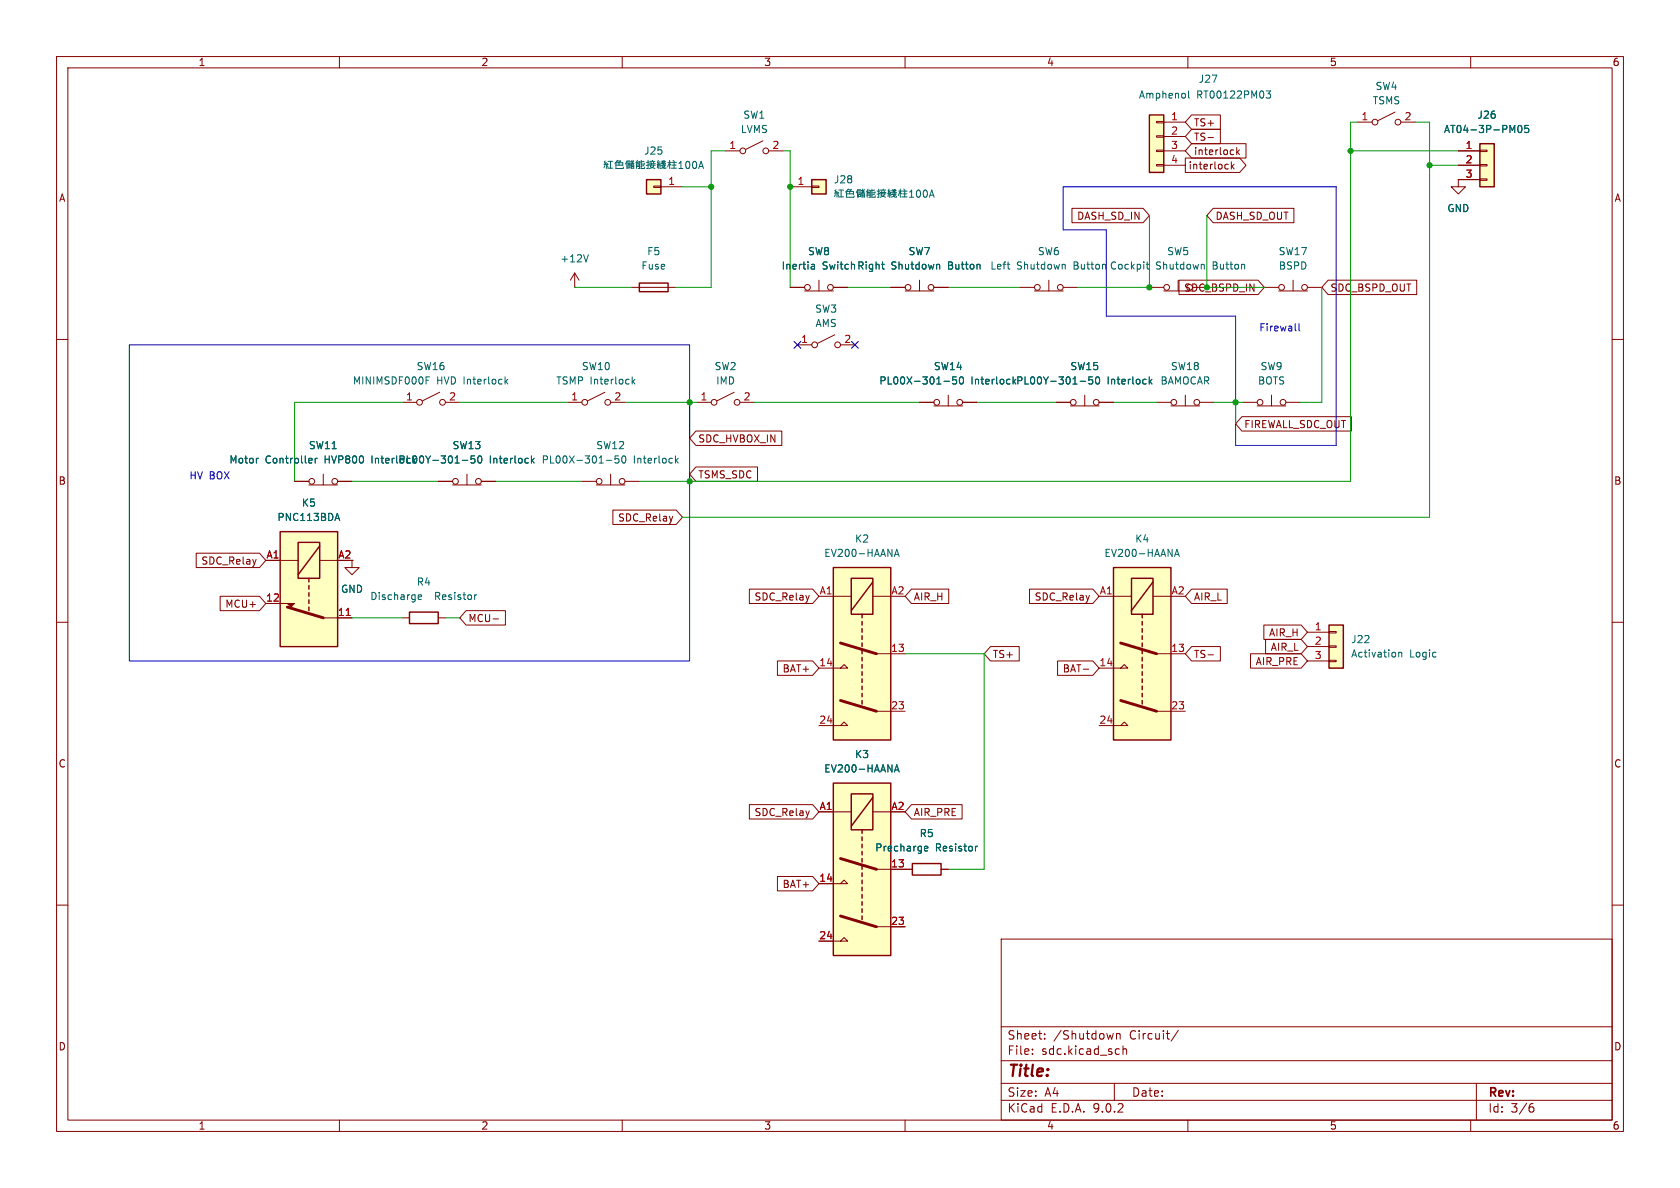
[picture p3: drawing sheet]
<svg xmlns="http://www.w3.org/2000/svg" width="297mm" height="210mm" viewBox="0 0 297 210" stroke-linecap="round" stroke-linejoin="round" font-family="sans-serif">
<g fill="none" stroke="#840000" stroke-width=".18">
<path d="M10 10h277v190h-277zM12 12h273v186h-273zM60 10v2M110 10v2M160 10v2M210 10v2M260 10v2M180.3 50.8h2.6M182.9 51.4h5.1M185.4 49.5v1.9M188 50.8h2.5M10 60h2"/>
<path d="M285 60h2M10 110h2M285 110h2M10 160h2M177 166h108v32h-108zM285 160h2M60 198v2M110 198v2M160 198v2M177 194.5h108M177 191.5h108M177 187.5h108"/>
<path d="M177 181.5h108M182.5 186.3v.1M182.5 185.5v.1M184.7 183.6v.1M184.7 182.8v.1M196.8 182.7l-.3 1M197 191.5v3M197.4 182.7v1M197.4 182.8l.2-.1 .4 .1v.9M197.7 185.4l.2 .1M197.9 186.3l-.2 .1M198.5 184.9v1.5"/>
<path d="M198.5 185.5l.2-.1 .4 .1 .1 .9M208.3 182.1l-1.3 2M210 198v2M260 198v2M261 191.5v6.5M270.6 195.7h.4l.2 .3-.1 .5-.5 .1M271 195.1l-.4 .1"/>
<circle cx="183.4" cy="50.8" r=".51"/>
<circle cx="187.5" cy="50.8" r=".51"/>
</g>
<path d="M178 46.7h.5M178.4 47.6h.1M188 46.7l.3 .2v.7" fill="none" stroke="#006464" stroke-width=".18"/>
<path d="M114.3 31.8h2.5v2.5h-2.5z" fill="#ffffc2"/>
<path d="M114.3 31.8h2.5v2.5h-2.5zM113 50h5.1v1.6h-5.1z" fill="none" stroke="#840000" stroke-width=".25"/>
<g fill="none" stroke="#840000" stroke-width=".18">
<path d="M115.6 32.9h1.2v.2h-1.2zM116.8 33h3.8M257.8 31.8v1.2h1.3l-1.3 1.3-1.3-1.3h1.3M257.8 31.8h.1M101.6 50.8h.1M101.6 48.3l-.8 1.2M101.6 48.3l.8 1.2M101.6 48.3v2.5M111.8 50.8h7.6M186.7 71.1h2.5M189.2 71.8h5.1M191.8 69.9v1.9"/>
<path d="M194.3 71.1h2.5M52.1 85.1h2.5M54.6 85.7h5.1M57.1 83.8v1.9M59.7 85.1h2.5M62.2 99.1v1.2h1.3l-1.3 1.3-1.2-1.3h1.2"/>
<circle cx="189.7" cy="71.1" r=".51"/>
<circle cx="193.8" cy="71.1" r=".51"/>
<circle cx="55.1" cy="85.1" r=".51"/>
<circle cx="59.2" cy="85.1" r=".51"/>
</g>
<g fill="none" stroke="#006464" stroke-width=".18">
<path d="M106.9 29.3l-.1 .4M107 28.5l-.2 .1 .3 .3M107.2 29.1v.7M107.2 28.8l-.4 .3M107.3 28.9l.2 .2h-.7M107.4 29.3l.1 .2M107.4 29.7h.9M107.5 28.5h.8M107.9 28.5v1.2M108.9 29.2h1.2M109.1 28.5h.6l-.3 .3v.4M109.2 28.3l-.5 .6"/>
<path d="M110.1 29.3v-.5h-1.2v1h1.3v-.3M110.8 28.6v1.2M110.9 28.4l-.3 .6M110.9 28.6h.5M111 29.1h.4M111 28.5h.4M111 29.7h.4v-.4h-.4v.5M111 28.9h.4M111.5 28.9h.6M111.5 28.6h.4M111.6 29.7h.4M111.6 29.8v-.6h.4v.6"/>
<path d="M111.6 29.4h.4M111.7 28.3v.6M111.9 28.8l-.5 .4M111.9 29l.1 .1M112 28.4l-.2 .5M112.4 28.8l.7-.2v.2M112.5 29.2h.6M112.5 29.8v-.9h.6v.9h-.3M112.5 29.4h.6M112.7 28.3l-.2 .4M112.9 28.5l.2 .1M113.4 28.3v.7"/>
<path d="M113.4 29.1v.7M113.8 28.5l-.5 .1M113.8 29.2l-.5 .2M113.9 28.8v.2h-.6M114 29.5l-.1 .3h-.6M114.3 28.7h.5M114.6 28.3v1.5h-.3M114.8 29.1l-.5 .1M114.8 29.2h1M114.8 28.9h1M114.9 28.5h.9M115.1 28.6v.2"/>
<path d="M115.2 28.9l-.2 .6 .8 .3M115.4 28.3v.2M115.5 28.6v.2M115.6 29.2l-.2 .4-.6 .2M116.1 29.1h.6M116.2 28.6l.2 .3-.2 .2M116.3 29.2l-.1 .5M116.4 28.3l-.1 .4M116.4 29.1v.7M116.6 28.6l-.2 .2M116.6 28.9l.1 .3M116.7 29.2v.3"/>
<path d="M116.8 28.6h.7l-.3 .3h-.4M116.8 29.3h.7M117.1 29.1l.3 .6 .2 .1M117.1 28.4l.1 .4 .4 .2M117.1 28.6h.6M117.2 29.1h.3M117.3 28.4l.2 .1M117.4 29.2h.3M117.5 29.4l-.1 .1-.7 .3M117.7 28.9v.1M117.7 29.6v.2M118.1 28.7h.5"/>
<path d="M118.4 28.9l.2 .3M118.4 28.3v1.5M118.4 28.7l-.4 .8M118.6 29.7h1M118.7 28.7h.9M118.8 29.2h.7M119 28.3l.2 .3M119.2 28.7v1M120 29.8h.7M120 28.9l.4-.4v1.3M121.4 28.6l.1-.1a.68 .68 0 0 1 .5 .7 .68 .68 0 0 1-.5 .6 .84 .84 0 0 1-.1-1.2zM122.6 28.6l.1-.1a.68 .68 0 0 1 .5 .7 .68 .68 0 0 1-.5 .6l-.1-.1-.2-.4z"/>
<path d="M123.5 29.8l.4-1.3 .5 1.3M123.6 29.4h.6M104 45l-.4 1.3M191 67.4h.9M193.1 66.6h-.6v.6l.1-.1 .5 .1 .1 .1-.1 .5-.2 .1-.4-.1M193.9 66.7l.1-.1a.68 .68 0 0 1 .4 .7 .68 .68 0 0 1-.4 .6 .84 .84 0 0 1-.1-1.2zM203.2 66.6v1.3M203.3 67.4l.4 .5M203.7 67l-.5 .5M45.6 81h.1M55.1 81.1l.1 .2-.6 .1M55.7 81v.9"/>
<path d="M56.1 81l-.4 .3"/>
</g>
<path d="M49.5 94h10.2v20.3h-10.2z" fill="#ffffc2"/>
<path d="M49.5 94h10.2v20.3h-10.2zM52.7 95.9h3.8v6.3h-3.8zM56.5 96.5l-3.8 5.1M54.6 102.2v.7M54.6 103.5v.6M54.6 104.8v.6M54.6 106v.7M54.6 107.3v.7" fill="none" stroke="#840000" stroke-width=".25"/>
<g fill="none" stroke="#840000" stroke-width=".18">
<path d="M123.2 71.1h2.5M129.8 69.3l-3.1 1.6M130.8 71.1h2.5M47 99.1h5.7M56.5 99.1h3.2M47 106.7h2.5M57.1 109.2h5.1"/>
<circle cx="126.2" cy="71.1" r=".51"/>
<circle cx="130.3" cy="71.1" r=".51"/>
</g>
<path d="M49.5 106.7h2.6l-.7 .6-.6-.6z" fill="#840000" stroke="#840000" stroke-width=".18"/>
<path d="M50.8 107.3l6.3 1.9" fill="none" stroke="#840000" stroke-width=".51"/>
<path d="M61.2 108.8h.7" fill="none" stroke="#a90000" stroke-width=".18"/>
<path d="M59.3 91.7h.6M59.6 90.7l.5 1.3" fill="none" stroke="#006464" stroke-width=".18"/>
<path d="M147.3 138.4h10.2v30.5h-10.2z" fill="#ffffc2"/>
<g fill="none" stroke="#840000" stroke-width=".25">
<path d="M147.3 138.4h10.2v30.5h-10.2zM150.5 140.3h3.8v6.4h-3.8zM152.4 146.7v.6M152.4 148v.6M152.4 149.2v.7M152.4 150.5v.6M152.4 151.8v.6M152.4 153v.7M152.4 154.3v.6M152.4 155.6v.6M152.4 156.8v.7M152.4 158.1v.7"/>
<path d="M152.4 159.4v.6M154.3 141l-3.8 5.1M152.4 160.7v.6M152.4 161.9v.7"/>
</g>
<path d="M144.8 156.2h5.1l-.7-.6-.6 .6M144.8 143.5h5.7M154.3 143.5h3.2M154.9 153.7h5.1M144.8 166.4h5.1l-.7-.7-.6 .7M154.9 163.8h5.1" fill="none" stroke="#840000" stroke-width=".18"/>
<path d="M148.6 151.8l6.3 1.9M148.6 161.9l6.3 1.9" fill="none" stroke="#840000" stroke-width=".51"/>
<path d="M158.1 136.5l.4-1.3 .5 1.3M158.2 136.1h.6" fill="none" stroke="#006464" stroke-width=".18"/>
<path d="M261.6 25.4h2.6v7.6h-2.6z" fill="#ffffc2"/>
<path d="M261.6 25.4h2.6v7.6h-2.6zM72.4 108.2h5.1v2h-5.1z" fill="none" stroke="#840000" stroke-width=".25"/>
<g fill="none" stroke="#840000" stroke-width=".18">
<path d="M128.3 26.7h2.5M134.9 24.9l-3.1 1.5M135.9 26.7h2.5M257.8 26.7h3.8M257.8 29.2h3.8M257.8 31.8h3.8M261.6 26.5h1.3v.3h-1.3zM261.6 29.1h1.3v.2h-1.3zM261.6 31.6h1.3v.3h-1.3zM204.5 71.1h2.5M207 71.8h5.1M209.5 69.9v1.9"/>
<path d="M212.1 71.1h2.5M219.7 71.1h2.5M222.2 71.8h5.1M224.8 69.9v1.9M227.3 71.1h2.6M71.1 109.2h1.3M77.5 109.2h1.2"/>
<circle cx="131.3" cy="26.7" r=".51"/>
<circle cx="135.4" cy="26.7" r=".51"/>
<circle cx="207.5" cy="71.1" r=".51"/>
<circle cx="211.6" cy="71.1" r=".51"/>
<circle cx="222.8" cy="71.1" r=".51"/>
<circle cx="226.8" cy="71.1" r=".51"/>
</g>
<path d="M268.5 22.3l.1-.1a.68 .68 0 0 1 .5 .6 .68 .68 0 0 1-.5 .6l-.1-.1-.2-.3zM270.2 22.2h-.6l-.1 .6 .2-.1h.4l.2 .2-.1 .4-.2 .1-.5-.1M73.9 105.6l.6-.2v-.2l-.4-.1-.2 .2 .1 .6h.5M84.3 105.1l-.3 .1" fill="none" stroke="#006464" stroke-width=".18"/>
<path d="M147.3 100.3h10.2v30.5h-10.2z" fill="#ffffc2"/>
<g fill="none" stroke="#840000" stroke-width=".25">
<path d="M147.3 100.3h10.2v30.5h-10.2zM150.5 102.2h3.8v6.4h-3.8zM152.4 108.6v.6M152.4 109.9v.6M152.4 111.1v.7M152.4 112.4v.6M152.4 113.7v.6M152.4 114.9v.7M152.4 116.2v.6M152.4 117.5v.6M152.4 118.7v.7M154.3 102.9l-3.8 5.1"/>
<path d="M152.4 120v.7M152.4 121.3v.6M152.4 122.6v.6M152.4 123.8v.7M161.3 152.7h5.1v2h-5.1z"/>
</g>
<path d="M144.8 118.1h5.1l-.7-.6-.6 .6M144.8 105.4h5.7M154.3 105.4h3.2M154.9 115.6h5.1M144.8 128.3h5.1l-.7-.7-.6 .7M154.9 125.7h5.1M160 153.7h1.3M166.4 153.7h1.2" fill="none" stroke="#840000" stroke-width=".18"/>
<path d="M148.6 113.7l6.3 1.9M148.6 123.8l6.3 1.9" fill="none" stroke="#840000" stroke-width=".51"/>
<path d="M158.1 98.4l.4-1.3 .5 1.3M158.2 98h.6M163.4 150l.6-.1v-.2l-.4-.1-.2 .2 .1 .6h.5M172.8 149.6l-.4 .2" fill="none" stroke="#006464" stroke-width=".18"/>
<path d="M196.8 100.3h10.2v30.5h-10.2z" fill="#ffffc2"/>
<g fill="none" stroke="#840000" stroke-width=".25">
<path d="M196.8 100.3h10.2v30.5h-10.2zM200 102.2h3.8v6.4h-3.8zM201.9 108.6v.6M201.9 109.9v.6M201.9 111.1v.7M201.9 112.4v.6M201.9 113.7v.6M201.9 114.9v.7M201.9 116.2v.6M201.9 117.5v.6M201.9 118.7v.7M203.8 102.9l-3.8 5.1"/>
<path d="M201.9 120v.7M201.9 121.3v.6M201.9 122.6v.6M201.9 123.8v.7"/>
</g>
<g fill="none" stroke="#840000" stroke-width=".18">
<path d="M139.7 50.8h2.5M142.2 51.4h5.1M144.8 49.5v1.9M147.3 50.8h2.6M147.6 59.2l-3.1 1.5M157.5 50.8h2.5M160 51.4h5.1M162.6 49.5v1.9M165.1 50.8h2.5M100.3 71.1h2.6M106.9 69.3l-3 1.6M107.9 71.1h2.6"/>
<path d="M141 61h2.5M148.6 61h2.5M162.6 71.1h2.5M165.1 71.8h5.1M167.6 69.9v1.9M170.2 71.1h2.5M194.3 118.1h5.1l-.6-.6-.7 .6M194.3 105.4h5.7M203.8 105.4h3.2M204.5 115.6h5M194.3 128.3h5.1l-.6-.7-.7 .7M204.5 125.7h5"/>
<circle cx="142.7" cy="50.8" r=".51"/>
<circle cx="146.8" cy="50.8" r=".51"/>
<circle cx="160.5" cy="50.8" r=".51"/>
<circle cx="164.6" cy="50.8" r=".51"/>
<circle cx="103.4" cy="71.1" r=".51"/>
<circle cx="107.4" cy="71.1" r=".51"/>
<circle cx="144" cy="61" r=".51"/>
<circle cx="148.1" cy="61" r=".51"/>
<circle cx="165.6" cy="71.1" r=".51"/>
<circle cx="169.7" cy="71.1" r=".51"/>
</g>
<path d="M198.1 113.7l6.4 1.9M198.1 123.8l6.4 1.9" fill="none" stroke="#840000" stroke-width=".51"/>
<g fill="none" stroke="#006464" stroke-width=".18">
<path d="M143.6 46.7h.2l.2 .2v.7M144 47.5l-.4 .1M144 47l-.4 .1M155.8 46.7h.5M156.1 47.5l.2 .1M165.8 46.7l.3 .2v.7M111.8 66.6v1.3M111.9 67.4l.3 .5M112.2 67l-.4 .5M166.9 67.4h1M169.1 66.6h-.6l-.1 .6 .2-.1 .4 .1 .1 .1v.5l-.2 .1-.5-.1M169.7 66.7l.2-.1a.68 .68 0 0 1 .4 .7 .68 .68 0 0 1-.4 .6l-.2-.1-.1-.4z"/>
<path d="M207.6 98.4l.5-1.3 .4 1.3M207.8 98h.6"/>
</g>
<path d="M143.5 31.8h2.5v2.5h-2.5z" fill="#ffffc2"/>
<path d="M143.5 31.8h2.5v2.5h-2.5z" fill="none" stroke="#840000" stroke-width=".25"/>
<g fill="none" stroke="#840000" stroke-width=".18">
<path d="M139.7 33h3.8M143.5 32.9h1.3v.2h-1.3zM77.5 85.1h2.5M80 85.7h5.1M82.5 83.8v1.9M85.1 85.1h2.5M102.9 85.1h2.5M105.4 85.7h5.1M107.9 83.8v1.9M110.5 85.1h2.5"/>
<circle cx="80.5" cy="85.1" r=".51"/>
<circle cx="84.6" cy="85.1" r=".51"/>
<circle cx="105.9" cy="85.1" r=".51"/>
<circle cx="110" cy="85.1" r=".51"/>
</g>
<g fill="none" stroke="#006464" stroke-width=".18">
<path d="M147.7 34.4l-.1 .3M147.8 33.5l-.2 .2 .3 .3M148 34.1v.8M148 33.8l-.4 .3M148.1 34l.2 .1h-.7M148.2 34.4l.1 .2M148.2 34.8h.9M148.3 33.6h.8M148.7 33.6v1.2M149.7 34.3h1.2M149.9 33.5h.6l-.3 .3v.5M150 33.4l-.5 .6"/>
<path d="M150.9 34.4v-.6h-1.2v1.1h1.2l.1-.3M151.6 33.7v1.2M151.7 33.5l-.3 .6M151.7 33.7h.5M151.8 34.1h.3M151.8 33.5h.3M151.8 34.7h.3v-.3h-.3v.5M151.8 34h.3M152.3 34h.6M152.3 33.7h.3M152.4 34.8h.4M152.4 34.9v-.6h.4v.6"/>
<path d="M152.4 34.5h.4M152.5 33.4v.6M152.6 33.9l-.4 .4M152.6 34.1h.2M152.8 33.5l-.2 .5M153.2 33.8l.6-.1 .1 .1M153.3 34.3h.5M153.3 34.9v-.9h.5v.9h-.2M153.3 34.5h.5M153.5 33.4l-.2 .4M153.7 33.6l.2 .1M154.1 33.4v.7"/>
<path d="M154.1 34.2v.7M154.6 33.6l-.5 .1M154.6 34.3l-.5 .2M154.7 33.9v.2h-.6M154.7 34.6v.3h-.6M155.1 33.8h.4M155.4 33.4v1.5h-.3M155.5 34.2l-.4 .1M155.6 34.3h1M155.6 34h1M155.7 33.6h.9M155.8 33.7l.1 .2"/>
<path d="M156 34l-.2 .6 .8 .3M156.1 33.4v.2M156.3 33.7v.2M156.4 34.3l-.3 .4-.5 .2M156.9 34.2h.6M157 33.7l.2 .3-.2 .1M157 34.3v.4M157.2 33.4l-.2 .4M157.2 34.1v.8M157.3 33.7l-.1 .2M157.4 34l.1 .3M157.5 34.3v.3"/>
<path d="M157.6 33.7h.7l-.3 .3h-.4M157.6 34.4h.7M157.8 34.2l.3 .6 .3 .1M157.8 33.5l.2 .4 .4 .2M157.9 33.7h.5M158 34.1l.3 .1M158.1 33.5h.2M158.2 34.3h.2M158.3 34.4l-.1 .2-.7 .3M158.4 34v.1M158.5 34.7v.2M158.9 33.8h.5"/>
<path d="M159.2 34l.2 .3M159.2 33.4v1.5M159.2 33.8l-.4 .8M159.4 34.8h1M159.5 33.8h.9M159.6 34.3h.7M159.8 33.4l.2 .3M159.9 33.8v1M160.8 34.9h.7M160.8 34l.4-.4v1.3M162.1 33.7l.2-.1a.68 .68 0 0 1 .4 .6 .68 .68 0 0 1-.4 .7l-.2-.2-.1-.3zM163.3 33.7l.2-.1a.68 .68 0 0 1 .5 .6 .68 .68 0 0 1-.5 .7l-.2-.2-.1-.3z"/>
<path d="M164.3 34.9l.4-1.3 .5 1.3M164.4 34.5h.6M81.7 81.4h1M83.9 80.6h-.6l-.1 .6 .2-.1h.5l.1 .2-.1 .4-.2 .2-.5-.2M84.6 80.7l.2-.1a.68 .68 0 0 1 .4 .6 .68 .68 0 0 1-.4 .7l-.2-.2-.1-.3zM93.9 80.6v1.3M94.1 81.4l.3 .5M94.4 81l-.5 .5M107.2 81.4h1M109.4 80.6h-.6l-.1 .6 .2-.1h.4l.1 .2v.4l-.2 .2-.5-.2M110.1 80.7l.1-.1a.68 .68 0 0 1 .5 .6 .68 .68 0 0 1-.5 .7 .84 .84 0 0 1-.1-1.2zM119.4 80.6v1.3"/>
<path d="M119.5 81.4l.4 .5M119.9 81l-.5 .5"/>
</g>
<path d="M234.9 110.5h2.6v7.6h-2.6z" fill="#ffffc2"/>
<path d="M234.9 110.5h2.6v7.6h-2.6z" fill="none" stroke="#840000" stroke-width=".25"/>
<path d="M231.1 111.8h3.8M231.1 114.3h3.8M231.1 116.8h3.8M234.9 111.6h1.3v.3h-1.3zM234.9 114.2h1.3v.2h-1.3zM234.9 116.7h1.3v.3h-1.3z" fill="none" stroke="#840000" stroke-width=".18"/>
<path d="M247.3 115.3v.8M247.3 115.4l.2-.1 .3 .1v.7" fill="none" stroke="#006464" stroke-width=".18"/>
<path d="M203.2 20.3h2.5v10.2h-2.5z" fill="#ffffc2"/>
<path d="M203.2 20.3h2.5v10.2h-2.5z" fill="none" stroke="#840000" stroke-width=".25"/>
<g fill="none" stroke="#840000" stroke-width=".18">
<path d="M246.6 19.8l-3 1.5M189.5 36.8h12.6l1.1 1.3-1.1 1.3h-12.6zM204.5 21.5h1.2v.2h-1.2zM204.5 24h1.2v.3h-1.2zM204.5 26.5h1.2v.3h-1.2zM204.5 29.1h1.2v.2h-1.2zM205.7 21.6h3.8M205.7 24.1h3.8M205.7 26.7h3.8M205.7 29.2h3.8M209.5 27.9h9.7l1.1 1.3-1.1 1.3h-9.7zM210.7 20.3h5v2.6h-5l-1.2-1.3z"/>
<path d="M210.7 25.4h9.6v2.5h-9.6l-1.2-1.2zM210.7 22.9h5v2.5h-5l-1.2-1.3zM213.6 24.3h.9M214.5 36.8h14.2v2.6h-14.2l-1.1-1.3zM217.7 28.6v1.3M217.8 29.4l.4 .5M218.2 29l-.5 .5M218.6 26.1v1.2M218.8 26.9l.3 .4M219.1 26.5l-.5 .5M240 21.6h2.6M247.6 21.6h2.6"/>
<path d="M257.8 31.8h.1M257.8 26.7h3.8M257.8 29.2h3.8M257.8 31.8h3.8M139.7 50.8h2.5M147.3 50.8h2.6M157.5 50.8h2.5M165.1 50.8h2.5M203.2 50.8h2.5M205.7 51.4h5.1M208.3 49.5v1.9M208.4 49.5h14l1.1 1.3-1.1 1.3h-14z"/>
<path d="M223.5 50.8h2.6M226.1 51.4h5M228.6 49.5v1.9M231.1 50.8h2.6M234.8 49.5h15.7v2.6h-15.7l-1.1-1.3zM71.1 71.1h2.6M77.7 69.3l-3 1.6M78.7 71.1h2.6M123 76.2h15.2v2.5h-15.2l-1.1-1.2zM162.6 71.1h2.5M170.2 71.1h2.5M186.7 71.1h2.5"/>
<path d="M194.3 71.1h2.5M219.6 73.7h19.3v2.5h-19.3l-1.2-1.3zM34.7 97.8h11.2l1.1 1.3-1.1 1.2h-11.2zM47 99.1h2.5M52.1 85.1h2.5M59.7 85.1h2.5M77.5 85.1h2.5M85.1 85.1h2.5M108.3 90.2h11.2l1.1 1.2-1.1 1.3h-11.2zM123 82.5h10.9v2.6h-10.9l-1.1-1.3zM38.9 105.4h7l1.1 1.3-1.1 1.3h-7zM47 106.7h2.5"/>
<path d="M59.7 109.2h2.5M82.4 107.9h6.9v2.6h-6.9l-1.1-1.3zM87.2 109.4h.9M132.5 104.1h11.2l1.1 1.3-1.1 1.3h-11.2zM137.4 116.8h6.3l1.1 1.3-1.1 1.3h-6.3zM161.1 104.1h6.6v2.6h-6.6l-1.1-1.3zM175.1 114.3h5.1v2.5h-5.1l-1.1-1.2zM182 104.1h11.2l1.1 1.3-1.1 1.3h-11.2zM187 116.8h6.2l1.1 1.3-1.1 1.3h-6.2zM191.5 118.3h1M210.7 114.3h5v2.5h-5l-1.2-1.2zM210.7 104.1h6.3v2.6h-6.3l-1.2-1.3z"/>
<path d="M213.6 115.8h.9M221.1 115.6h8.9l1.1 1.2-1.1 1.3h-8.9zM223.4 110.5h6.6l1.1 1.3-1.1 1.2h-6.6zM223.7 113h6.3l1.1 1.3-1.1 1.3h-6.3zM132.5 142.2h11.2l1.1 1.3-1.1 1.3h-11.2zM137.4 154.9h6.3l1.1 1.3-1.1 1.3h-6.3zM144.8 143.5h2.5M144.8 156.2h2.5M157.5 153.7h3.8M161.1 142.2h9v2.6h-9l-1.1-1.3zM166.4 153.7h1.2M144.8 166.4h2.5"/>
<path d="M157.5 163.8h2.5"/>
<circle cx="243.1" cy="21.6" r=".51"/>
<circle cx="247.1" cy="21.6" r=".51"/>
<circle cx="206.2" cy="50.8" r=".51"/>
<circle cx="226.6" cy="50.8" r=".51"/>
<circle cx="230.6" cy="50.8" r=".51"/>
<circle cx="74.2" cy="71.1" r=".51"/>
<circle cx="78.2" cy="71.1" r=".51"/>
</g>
<g fill="none" stroke="#006464" stroke-width=".18">
<path d="M210.1 16.1v1.1l.2 .1M223.8 16.1h.8l-.4 .5 .4 .1v.5l-.2 .1h-.5M268.5 22.3l.1-.1a.68 .68 0 0 1 .5 .6 .68 .68 0 0 1-.5 .6l-.1-.1-.2-.3zM270.2 22.2h-.6l-.1 .6 .2-.1h.4l.2 .2-.1 .4-.2 .1-.5-.1M143.6 46.7h.2l.2 .2v.7M144 47.5l-.4 .1M144 47l-.4 .1M155.8 46.7h.5M156.1 47.5l.2 .1M165.8 46.7l.3 .2v.7M202.6 46.7h.5M202.8 46.3v1.1l.3 .2"/>
<path d="M212.5 46.7l.4 .2v.7M75.3 67.2h.4M75.3 66.6h.6M89.4 67.4l.4 .5M89.8 67l-.5 .5M166.9 67.4h1M169.1 66.6h-.6l-.1 .6 .2-.1 .4 .1 .1 .1v.5l-.2 .1-.5-.1M169.7 66.7l.2-.1a.68 .68 0 0 1 .4 .7 .68 .68 0 0 1-.4 .6l-.2-.1-.1-.4zM191 67.4h.9M193.1 66.6h-.6v.6l.1-.1 .5 .1 .1 .1-.1 .5-.2 .1-.4-.1M193.9 66.7l.1-.1a.68 .68 0 0 1 .4 .7 .68 .68 0 0 1-.4 .6 .84 .84 0 0 1-.1-1.2zM203.2 66.6v1.3"/>
<path d="M203.3 67.4l.4 .5M203.7 67l-.5 .5M45.6 81h.1M55.1 81.1l.1 .2-.6 .1M55.7 81v.9M56.1 81l-.4 .3M59.3 91.7h.6M59.6 90.7l.5 1.3M81.7 81.4h1M83.9 80.6h-.6l-.1 .6 .2-.1h.5l.1 .2-.1 .4-.2 .2-.5-.2M84.6 80.7l.2-.1a.68 .68 0 0 1 .4 .6 .68 .68 0 0 1-.4 .7l-.2-.2-.1-.3zM93.9 80.6v1.3"/>
<path d="M94.1 81.4l.3 .5M94.4 81l-.5 .5M158.1 136.5l.4-1.3 .5 1.3M158.2 136.1h.6M163.4 150l.6-.1v-.2l-.4-.1-.2 .2 .1 .6h.5M172.8 149.6l-.4 .2"/>
</g>
<path d="M188 33h48.2v45.7h-17.8v-22.8h-22.8v-15.3h-7.6zM229 58.4l.2 .1M229.6 57.2v1.1l.2 .2M22.9 61h99v55.8h-99z" fill="none" stroke="#0000c2" stroke-width=".18"/>
<g fill="none" stroke="#009600" stroke-width=".18">
<path d="M120.6 33h5.1M128.3 26.7h-2.6v24.1h-6.3M138.4 26.7h1.3v24.1M203.2 38.1v12.7h-12.7M213.4 38.1v12.7h10.1M238.8 26.7h19M240 21.6h-1.2v63.5h-125.8M250.2 21.6h2.5v69.8h-132.1M252.7 29.2h5.1M101.6 50.8h10.2M149.9 50.8h7.6M167.6 50.8h12.7"/>
<path d="M233.7 50.8v20.3h-3.8M71.1 71.1h-19v14M81.3 71.1h19M110.5 71.1h12.7M121.9 71.1v6.4M133.3 71.1h29.3M172.7 71.1h14M196.8 71.1h7.7M214.6 71.1h5.1M218.4 71.1v3.8M62.2 85.1h15.3M87.6 85.1h15.3"/>
<path d="M121.9 83.8v1.3M62.2 109.2h8.9M78.7 109.2h2.6M160 115.6h14v38.1h-6.4"/>
</g>
<path d="M140.4 60.4l1.2 1.2M141.6 60.4l-1.2 1.2M150.5 60.4l1.2 1.2M151.7 60.4l-1.2 1.2" fill="none" stroke="#000084" stroke-width=".18"/>
<path d="M61.2 108.8h.7" fill="none" stroke="#a90000" stroke-width=".18"/>
<g fill="#009600" stroke="#009600" stroke-width=".18">
<circle cx="203.2" cy="50.8" r=".46"/>
<circle cx="121.9" cy="71.1" r=".46"/>
<circle cx="121.9" cy="85.1" r=".46"/>
<circle cx="139.7" cy="33" r=".46"/>
<circle cx="218.4" cy="71.1" r=".46"/>
<circle cx="125.7" cy="33" r=".46"/>
<circle cx="252.7" cy="29.2" r=".46"/>
<circle cx="238.8" cy="26.7" r=".46"/>
</g>
<text font-size="2.8" fill="#840000" x="178" y="190.9">Title:</text>
<g font-size="2.1" fill="#840000">
<text x="178" y="184">Sheet:</text>
<text x="186.2" y="184">/Shutdown</text>
<text x="199.7" y="184">Circuit/</text>
<text x="178" y="186.7">File:</text>
<text x="184.1" y="186.7">sdc.kicad_sch</text>
<text x="178" y="196.9">KiCad</text>
<text x="178" y="194.1">Size:</text>
<text x="184.7" y="194.1">A4</text>
<text x="185.7" y="196.9">E.D.A.</text>
<text x="193.3" y="196.9">9.0.2</text>
<text x="200" y="194.1">Date:</text>
<text x="263" y="194.3">Rev:</text>
<text x="263" y="196.9">Id:</text>
<text x="267.1" y="196.9">3/6</text>
</g>
<g font-size="1.8" fill="#840000">
<text x="35" y="11.9">1</text>
<text x="85" y="11.9">2</text>
<text x="135" y="11.9">3</text>
<text x="185" y="11.9">4</text>
<text x="235" y="11.9">5</text>
<text x="285" y="11.9">6</text>
<text x="211" y="22.5">TS+</text>
<text x="211" y="27.6">interlock</text>
<text x="211" y="25.1">TS-</text>
<text x="10.3" y="35.9">A</text>
<text x="210" y="30.2">interlock</text>
<text x="285.3" y="35.9">A</text>
<text x="190.3" y="39.1">DASH_SD_IN</text>
<text x="214.8" y="39.1">DASH_SD_OUT</text>
<text x="235.1" y="51.8">SDC_BSPD_OUT</text>
<text x="219.9" y="75.9">FIREWALL_SDC_OUT</text>
<text x="123.3" y="78.4">SDC_HVBOX_IN</text>
<text x="10.3" y="85.9">B</text>
<text x="123.3" y="84.8">TSMS_SDC</text>
<text x="285.3" y="85.9">B</text>
<text x="109.1" y="92.4">SDC_Relay</text>
<text x="35.5" y="100">SDC_Relay</text>
<text x="59.7" y="98.8">A2</text>
<text x="39.7" y="107.6">MCU+</text>
<text x="133.3" y="106.4">SDC_Relay</text>
<text x="161.4" y="106.4">AIR_H</text>
<text x="182.8" y="106.4">SDC_Relay</text>
<text x="211" y="106.4">AIR_L</text>
<text x="82.7" y="110.2">MCU-</text>
<text x="224.2" y="112.7">AIR_H</text>
<text x="138.2" y="119.1">BAT+</text>
<text x="175.4" y="116.5">TS+</text>
<text x="187.8" y="119.1">BAT-</text>
<text x="211" y="116.5">TS-</text>
<text x="221.9" y="117.8">AIR_PRE</text>
<text x="224.5" y="115.3">AIR_L</text>
<text x="10.3" y="135.9">C</text>
<text x="285.3" y="135.9">C</text>
<text x="133.3" y="144.5">SDC_Relay</text>
<text x="161.4" y="144.5">AIR_PRE</text>
<text x="138.2" y="157.2">BAT+</text>
<text x="10.3" y="185.9">D</text>
<text x="285.3" y="185.9">D</text>
<text x="35" y="199.9">1</text>
<text x="85" y="199.9">2</text>
<text x="135" y="199.9">3</text>
<text x="185" y="199.9">4</text>
<text x="235" y="199.9">5</text>
<text x="285" y="199.9">6</text>
</g>
<g font-size="1.8" fill="#006464">
<text x="201.2" y="17.6">Amphenol</text>
<text x="211.5" y="17.6">RT00122PM03</text>
<text x="211.8" y="14.8">J27</text>
<text x="243.1" y="16.1">SW4</text>
<text x="130.9" y="23.7">LVMS</text>
<text x="131.3" y="21.2">SW1</text>
<text x="242.6" y="18.6">TSMS</text>
<text x="255.2" y="23.7">AT04-3P-PM05</text>
<text x="261.1" y="21.2">J26</text>
<text x="113.8" y="27.5">J25</text>
<text x="147.3" y="32.6">J28</text>
<text x="255.8" y="37.7">GND</text>
<text x="99" y="46.6">+12V</text>
<text x="113.3" y="47.9">Fuse</text>
<text x="114.3" y="45.3">F5</text>
<text x="138.1" y="47.9">Inertia</text>
<text x="142.7" y="45.3">SW8</text>
<text x="145.4" y="47.9">Switch Right</text>
<text x="157.5" y="47.9">Shutdown</text>
<text x="160.5" y="45.3">SW7</text>
<text x="167.7" y="47.9">Button</text>
<text x="175" y="47.9">Left</text>
<text x="179.7" y="47.9">Shutdown</text>
<text x="183.4" y="45.3">SW6</text>
<text x="189.9" y="47.9">Button</text>
<text x="196.1" y="47.9">Cockpit</text>
<text x="204.3" y="47.9">Shutdown</text>
<text x="206.2" y="45.3">SW5</text>
<text x="214.5" y="47.9">Button</text>
<text x="226" y="45.3">SW17</text>
<text x="226" y="47.9">BSPD</text>
<text x="144" y="55.5">SW3</text>
<text x="144.1" y="58">AMS</text>
<text x="73.6" y="65.6">SW16</text>
<text x="102.8" y="65.6">SW10</text>
<text x="126.2" y="65.6">SW2</text>
<text x="165" y="65.6">SW14</text>
<text x="189.1" y="65.6">SW15</text>
<text x="206.9" y="65.6">SW18</text>
<text x="222.8" y="65.6">SW9</text>
<text x="62.3" y="68.2">MINIMSDF000F</text>
<text x="77.2" y="68.2">HVD Interlock</text>
<text x="98.2" y="68.2">TSMP Interlock</text>
<text x="126.5" y="68.2">IMD</text>
<text x="155.4" y="68.2">PL00X-301-50</text>
<text x="171.6" y="68.2">Interlock PL00Y-301-50</text>
<text x="195.7" y="68.2">Interlock</text>
<text x="205.1" y="68.2">BAMOCAR</text>
<text x="222.3" y="68.2">BOTS</text>
<text x="40.4" y="82.1">Motor</text>
<text x="46.9" y="82.1">Controller</text>
<text x="54.5" y="79.6">SW11</text>
<text x="57.5" y="82.1">HVP800</text>
<text x="66" y="82.1">Interlock</text>
<text x="70.3" y="82.1">PL00Y-301-50</text>
<text x="79.9" y="79.6">SW13</text>
<text x="86.5" y="82.1">Interlock</text>
<text x="95.7" y="82.1">PL00X-301-50</text>
<text x="105.3" y="79.6">SW12</text>
<text x="112" y="82.1">Interlock</text>
<text x="53.3" y="89.8">K5</text>
<text x="48.9" y="92.3">PNC113BDA</text>
<text x="145.6" y="98.7">EV200-HAANA</text>
<text x="151.1" y="96.1">K2</text>
<text x="195.1" y="98.7">EV200-HAANA</text>
<text x="200.6" y="96.1">K4</text>
<text x="60.2" y="105">GND</text>
<text x="65.4" y="106.3">Discharge</text>
<text x="73.6" y="103.7">R4</text>
<text x="77" y="106.3">Resistor</text>
<text x="238.8" y="113.9">J22</text>
<text x="238.8" y="116.4">Activation</text>
<text x="249.2" y="116.4">Logic</text>
<text x="145.6" y="136.8">EV200-HAANA</text>
<text x="151.1" y="134.2">K3</text>
<text x="162.5" y="148.2">R5</text>
<text x="154.6" y="150.7">Precharge</text>
<text x="165.4" y="150.7">Resistor</text>
</g>
<g font-size="1.8" fill="#a90000">
<text x="206.9" y="21.3">1</text>
<text x="206.9" y="23.9">2</text>
<text x="240.6" y="21.3">1</text>
<text x="248.2" y="21.3">2</text>
<text x="128.8" y="26.4">1</text>
<text x="136.5" y="26.4">2</text>
<text x="206.9" y="26.4">3</text>
<text x="206.9" y="29">4</text>
<text x="259" y="26.4">1</text>
<text x="259" y="29">2</text>
<text x="118" y="32.8">1</text>
<text x="140.9" y="32.8">1</text>
<text x="259" y="31.5">3</text>
<text x="141.5" y="60.7">1</text>
<text x="149.2" y="60.7">2</text>
<text x="71.7" y="70.9">1</text>
<text x="79.3" y="70.9">2</text>
<text x="100.9" y="70.9">1</text>
<text x="108.5" y="70.9">2</text>
<text x="123.8" y="70.9">1</text>
<text x="131.4" y="70.9">2</text>
<text x="47" y="98.8">A1</text>
<text x="46.9" y="106.4">12</text>
<text x="144.8" y="105.2">A1</text>
<text x="157.5" y="105.2">A2</text>
<text x="194.3" y="105.2">A1</text>
<text x="207" y="105.2">A2</text>
<text x="59.6" y="109">11</text>
<text x="232.3" y="111.5">1</text>
<text x="144.7" y="117.9">14</text>
<text x="157.4" y="115.3">13</text>
<text x="194.3" y="117.9">14</text>
<text x="207" y="115.3">13</text>
<text x="232.3" y="114">2</text>
<text x="232.3" y="116.6">3</text>
<text x="157.4" y="125.5">23</text>
<text x="207" y="125.5">23</text>
<text x="144.7" y="128">24</text>
<text x="194.3" y="128">24</text>
<text x="144.8" y="143.3">A1</text>
<text x="157.5" y="143.3">A2</text>
<text x="144.7" y="156">14</text>
<text x="157.4" y="153.4">13</text>
<text x="144.7" y="166.1">24</text>
<text x="157.4" y="163.6">23</text>
</g>
<text font-size="1.8" fill="#009600" x="209.2" y="51.8">SDC_BSPD_IN</text>
<g font-size="1.8" fill="#0000c2">
<text x="222.5" y="58.8">Firewall</text>
<text x="33.4" y="84.9">HV BOX</text>
</g>
</svg>
